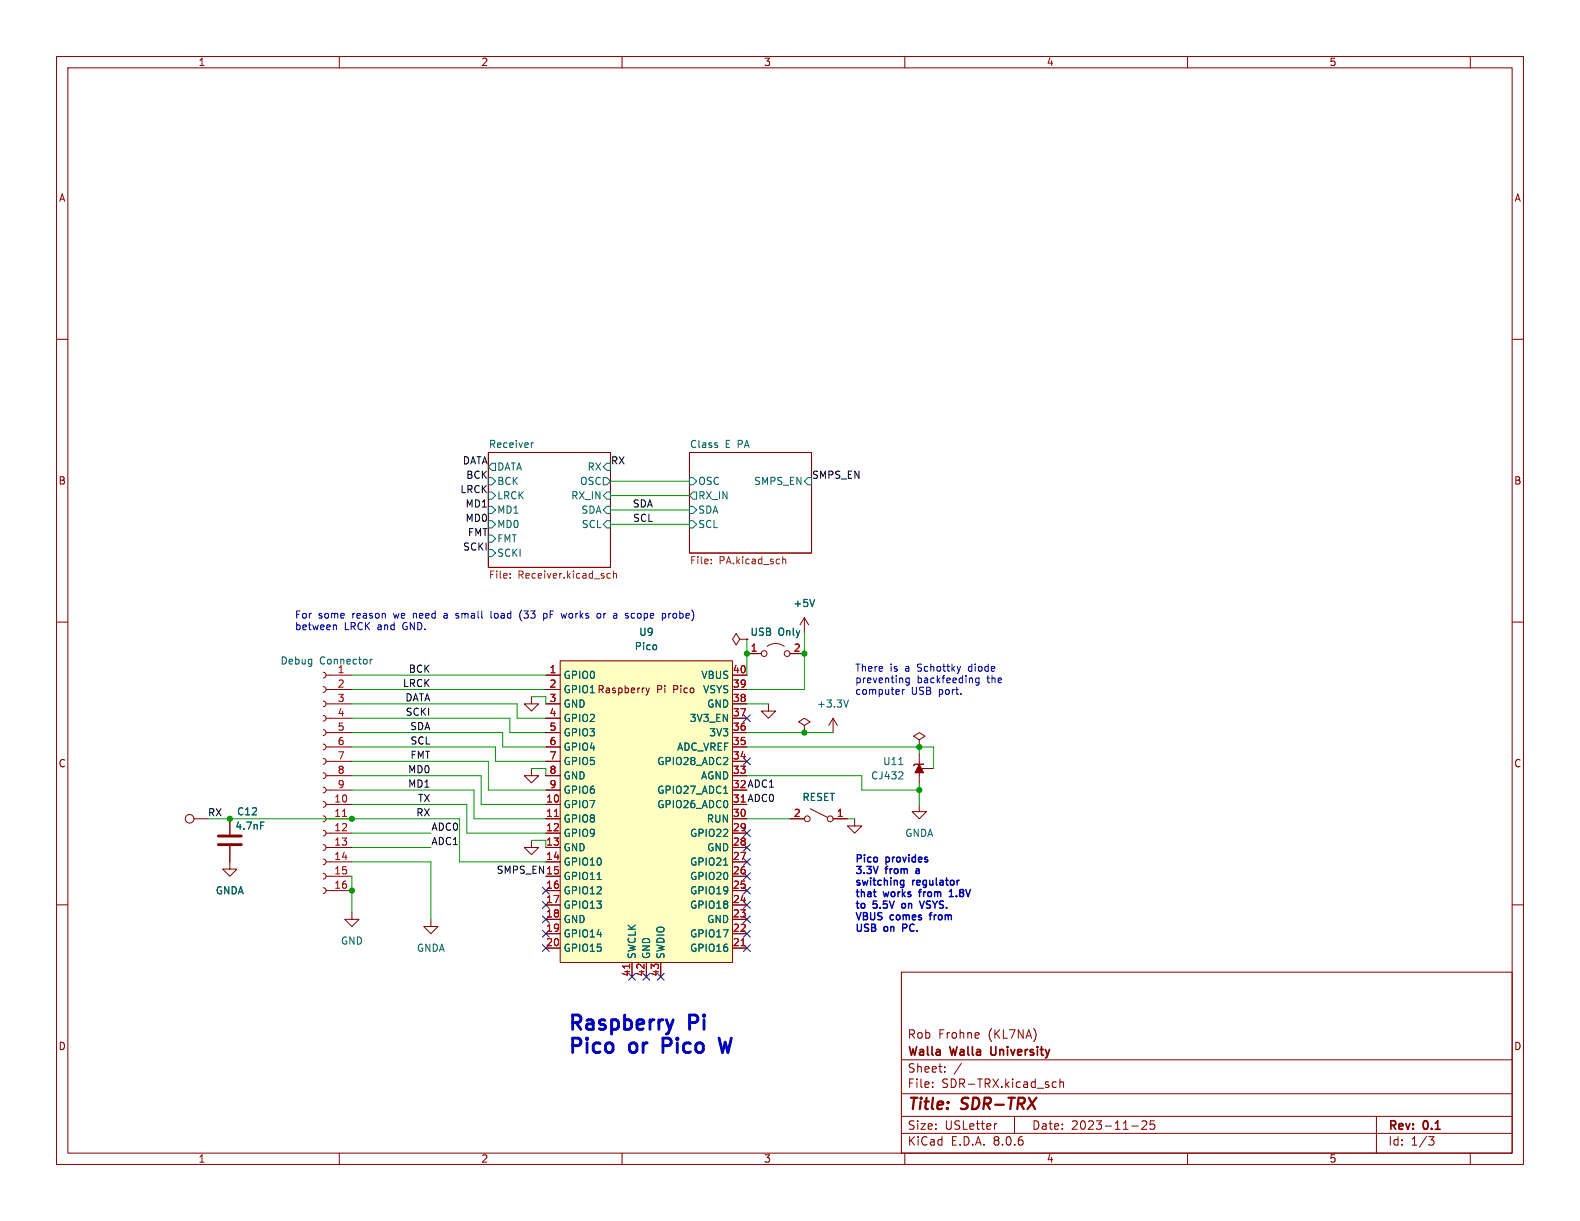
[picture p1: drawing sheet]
<svg xmlns="http://www.w3.org/2000/svg" width="279mm" height="216mm" viewBox="0 0 279 216" stroke-linecap="round" stroke-linejoin="round" font-family="sans-serif">
<g fill="none" stroke="#840000" stroke-width=".18">
<path d="M10 10h259.4v195.9h-259.4zM12 12h255.4v191.9h-255.4zM60 10v2M110 10v2M160 10v2M210 10v2M260 10v2M10 60h2M267.4 60h2M86.4 80h21.5v20.3h-21.5zM121.9 80h21.6v17.8h-21.6zM10 110h2"/>
<path d="M57.1 118.9l.4 .1 .2 .4-.2 .3-.4 .2M57.7 119.4h4.5M132.1 115.6h2.5M135.6 114.3a2.54 2.54 0 0 1 3.1 0M139.7 115.6h2.5M142.2 109.2l-.7 1.3M142.2 109.2v2.6M142.2 109.2l.8 1.3M267.4 110h2M57.1 139.2l.4 .1 .2 .4-.2 .4-.4 .1M57.1 136.7l.4 .1 .2 .4-.2 .3-.4 .2M57.1 134.1l.4 .2 .2 .3-.2 .4-.4 .1"/>
<path d="M57.1 131.6l.4 .1 .2 .4-.2 .3-.4 .2M57.1 129l.4 .2 .2 .3-.2 .4-.4 .1M57.1 126.5l.4 .1 .2 .4-.2 .4-.4 .1M57.1 124l.4 .1 .2 .4-.2 .3-.4 .2M57.1 121.4l.4 .2 .2 .3-.2 .4-.4 .1M57.7 139.7h4.5M57.7 137.2h4.5M57.7 134.6h4.5M57.7 132.1h4.5M57.7 129.5h4.5M57.7 127h4.5M57.7 124.5h4.5"/>
<path d="M57.7 121.9h4.5M94 135.9v1.3h1.2l-1.2 1.2-1.3-1.2h1.3M94 123.2v1.3h1.2l-1.2 1.2-1.3-1.2h1.3M135.9 124.5v1.2h-1.3l1.3 1.3 1.3-1.3h-1.3M147.3 127l-.7 1.3M147.3 127v2.5M147.3 127l.8 1.3M162.6 133.4v5M162.6 130.8l-1.1-.6 1.1-.7 1 .7-1 .6v1.3M162.6 132.1h.1M162.6 135.9h2.5M10 160h2"/>
<path d="M34.3 144.8h2.5M40.6 149.6v4.1h-1.2l1.2 1.2 1.3-1.2h-1.3M40.6 144.8v2.8M57.1 157l.4 .1 .2 .4-.2 .3-.4 .2M57.1 154.4l.4 .2 .2 .3-.2 .4-.4 .1M57.1 151.9l.4 .1 .2 .4-.2 .4-.4 .1M57.1 149.4l.4 .1 .2 .4-.2 .3-.4 .2M57.1 146.8l.4 .2 .2 .3-.2 .4-.4 .1M57.1 144.3l.4 .1 .2 .4-.2 .3-.4 .2M57.1 141.7l.4 .2 .2 .3-.2 .4-.4 .1M57.7 144.8h4.5M57.7 157.5h4.5"/>
<path d="M57.7 154.9h4.5M57.7 152.4h4.5M57.7 149.9h4.5M57.7 147.3h4.5M57.7 142.2h4.5M94 148.6v1.3h1.2l-1.2 1.2-1.3-1.2h1.3M139.7 144.8h2.5M143.3 143l3 1.5M147.3 144.8h2.6M151.1 144.8v1.3h-1.2l1.2 1.2 1.3-1.2h-1.3M162.6 142.2v1.3h1.2l-1.2 1.3-1.3-1.3h1.3M267.4 160h2"/>
<path d="M62.2 161.3v1.3h1.3l-1.3 1.2-1.2-1.2h1.2M76.2 162.6v1.2h1.3l-1.3 1.3-1.3-1.3h1.3M159.4 171.9h108v32h-108zM159.4 197.4h108M159.4 193.4h108M159.4 187.4h108M164.9 192.1v.2M164.9 191.4v.1M167.1 189.4v.2M167.1 188.7v.1M170 188l-1.3 1.9M176.3 198.7l-.3 .1"/>
<path d="M179.4 197.4v3M186.2 192.2h.6M186.2 191.4h.6M187.4 191.4l.2-.1 .4 .1 .1 .9M187.4 190.8v1.5M200.1 199.1h1.2M201.9 198.3l.6-.1 .2 .1 .1 .3-.9 1.1h.9M204.1 198.2h-.7v.7l.2-.1h.5l.1 .2-.1 .5-.2 .2-.5-.2M243.4 197.4v6.5M60 203.9v2M110 203.9v2M159.4 200.4h108"/>
<path d="M160 203.9v2M210 203.9v2M252.6 201h1l-.5 .6 .4 .1 .1 .5-.3 .3h-.4M260 203.9v2"/>
<circle cx="135.1" cy="115.6" r=".51"/>
<circle cx="139.2" cy="115.6" r=".51"/>
<circle cx="33.5" cy="144.8" r=".76"/>
<circle cx="142.7" cy="144.8" r=".51"/>
<circle cx="146.8" cy="144.8" r=".51"/>
</g>
<path d="M175.2 185.1l.1 1.3" fill="none" stroke="#840000" stroke-width=".3"/>
<g fill="none" stroke="#006464" stroke-width=".18">
<path d="M94 78.3v.8M94.3 78.3l-.3 .2M126.9 78.8v.3M86.4 84.5h.6l.6 .6-.6 .6h-.6zM86.4 87h.6l.6 .6-.6 .7h-.6zM86.4 89.5h.6l.6 .7-.6 .6h-.6zM86.4 97.2h.6l.6 .6-.6 .6h-.6zM86.4 94.6h.6l.6 .7-.6 .6h-.6zM86.4 92.1h.6l.6 .6-.6 .6h-.6zM87 81.9h.6v1.3h-.6l-.6-.6zM106.7 84.5h.6l.6 .6-.6 .6h-.6zM107.3 87h.6v1.3h-.6l-.6-.7z"/>
<path d="M107.3 89.5h.6v1.3h-.6l-.6-.6zM107.3 92.1h.6v1.2h-.6l-.6-.6zM107.3 81.9h.6v1.3h-.6l-.6-.6zM121.9 92.1h.7l.6 .6-.6 .6h-.7zM121.9 89.5h.7l.6 .7-.6 .6h-.7zM121.9 84.5h.7l.6 .6-.6 .6h-.7zM122.6 87h.6v1.3h-.6l-.7-.7zM142.9 84.5h.6v1.2h-.6l-.7-.6zM65.5 116.6v.8M65.8 116.6l-.3 .2M144.1 106l-.5 1.3M150 123.8l-.4 1.2"/>
<path d="M158.9 135.2h.8M159.5 136.5l.2 .2-.1 .3-.7 .7h.8M46.1 145.4h.6"/>
</g>
<path d="M125.8 99.6v.1M125.8 98.9v.1M138.4 98.4v1.3M138.4 99l.2-.1h.3l.1 .8M90.2 102.1v.1M90.2 101.5v.1M107.4 102.1l.2 .1h.3M107.9 101.5l-.3-.1-.2 .1M108.5 101.5l.2-.1 .3 .1v.7M108.5 101v1.2" fill="none" stroke="#725600" stroke-width=".18"/>
<path d="M162.6 135.1l.7 1.6h-1.5z" fill="#840000" stroke="#840000" stroke-width=".18"/>
<path d="M163.3 135.1h-1.5l-.3 .3" fill="none" stroke="#840000" stroke-width=".25"/>
<path d="M38.6 147.8h4.1M38.6 149.4h4.1" fill="none" stroke="#840000" stroke-width=".51"/>
<path d="M60.6 144.4h.7" fill="none" stroke="#a90000" stroke-width=".18"/>
<path d="M99.1 116.8h30.4v53.4h-30.4z" fill="#ffffc2"/>
<g fill="none" stroke="#840000" stroke-width=".18">
<path d="M96.5 119.4h2.6M99.1 116.8h30.4v53.4h-30.4zM129.5 119.4h2.6M130.8 113l-.6 1-.7-1 .7-1 .6 1h1.3M132.1 113h.1M132.1 115.6h2.5M139.7 115.6h2.5M96.5 121.9h2.6M96.5 124.5h2.6M96.5 137.2h2.6M96.5 134.6h2.6M96.5 132.1h2.6"/>
<path d="M96.5 129.5h2.6M96.5 127h2.6M96.5 139.7h2.6M114.2 121.7l.3 .8M114.5 122.5l-.3 .4M114.8 121.7l-.3 .8M129.5 121.9h2.6M129.5 124.5h2.6M129.5 137.2h2.6M129.5 134.6h2.6M129.5 132.1h2.6M129.5 129.5h2.6"/>
<path d="M129.5 127h2.6M142.2 128.3l1.1-.7-1.1-.6-1 .6 1 .7v1.2M142.2 129.5h.1M40.6 144.8v2.8M40.6 149.6v2.8M96.5 142.2h2.6M96.5 144.8h2.6M96.5 147.3h2.6M96.5 149.9h2.6M96.5 152.4h2.6M96.5 154.9h2.6M96.5 157.5h2.6"/>
<path d="M129.5 144.8h2.6M129.5 147.3h2.6M129.5 149.9h2.6M129.5 152.4h2.6M129.5 154.9h2.6M129.5 157.5h2.6M139.7 144.8h2.5M147.3 144.8h2.6M96.5 160h2.6M96.5 162.6h2.6M96.5 165.1h2.6M96.5 167.6h2.6"/>
<path d="M111.8 170.2v2.5M114.3 170.2v2.5M116.8 170.2v2.5M129.5 160h2.6M129.5 162.6h2.6M129.5 165.1h2.6M129.5 167.6h2.6"/>
</g>
<path d="M98 144.4h.8M111.3 170.5v.7M131.1 167.2h.7" fill="none" stroke="#a90000" stroke-width=".18"/>
<path d="M144.1 106l-.5 1.3M46.1 145.4h.6M105.6 155.5h.7M128 153h.7M128 140.3h.7" fill="none" stroke="#006464" stroke-width=".18"/>
<g fill="none" stroke="#0000c2" stroke-width=".18">
<path d="M59.1 110.5l.4 .2v.6M78.7 108.5h-.2M78.7 108.8l-.2 .2 .2 .3M80.6 109.2l.4 .1M80.7 108.8l.3 .1M81 108.5h-.3M86.8 108v1.1l.2 .2M92.3 107.9a1.46 1.46 0 0 0 0 1.9M96.1 108.5h.4l.2 .2-.1 .5h-.5M106.1 108.5l.1 .2-.1 .5M106.8 108.5v.8M107 108.5l-.2 .2"/>
<path d="M112.1 108.5h.1M112.2 109.2l-.1 .1M118.3 108.5v.8M118.6 108.5l-.3 .2M119.1 108.6v.6M160.8 119.9l-.1 1.1M160.8 119.9h-.4l-.2 .2 .1 .6h.5M173.1 119.9v1l-.2 .3-.3-.1M173.1 119.9h-.3l-.3 .2 .1 .6h.5M159.6 121.9v.9M159.9 121.9l-.3 .3M160.2 121.1h.5"/>
</g>
<path d="M117.2 183.6v2.5M117.2 184.9h1M119 180.3l-.6 1.7M127.2 183.6l.6 2.5 .4-1.8 .5 1.8" fill="none" stroke="#0000c2" stroke-width=".51"/>
<path d="M159.5 159.9v.6M159.7 155.7h.1M159.8 155.7v1.1M159.8 156.4l-.1 .1M162 154v.4M162.4 157.7h.5M162.6 159.3l.4 1.3 .5-1.3M167.9 158.5h.7M168.2 157.3v1.2M159.6 163.4v1.3M159.6 164.1h.5M164.3 161.8h.5" fill="none" stroke="#0000c2" stroke-width=".25"/>
<g fill="none" stroke="#009600" stroke-width=".18">
<path d="M107.9 90.2h14M107.9 87.6h14M107.9 92.7h14M107.9 85.1h14M62.2 119.4h34.3M132.1 113v6.4M142.2 111.8v10.1h-10.1M62.2 127h28v2.5h6.3M62.2 124.5h29.2v2.5h5.1M62.2 121.9h34.3M62.2 139.7h21.6v5.1h12.7M62.2 137.2h22.9v5h11.4"/>
<path d="M62.2 134.6h24.2v5.1h10.1M62.2 132.1h25.4v2.5h8.9M62.2 129.5h26.7v2.6h7.6M94 123.2h2.5v1.3M94 135.9h2.5v1.3M132.1 137.2h20.3v2.5h10.2M132.1 132.1h33v3.8M132.1 129.5h15.2M132.1 124.5h3.8M162.6 132.1v1.3M162.6 138.4v3.8M36.8 144.8h44.5v7.6h15.2"/>
<path d="M62.2 154.9v6.4M62.2 147.3h14M62.2 142.2h20.3v5.1h14M62.2 152.4h14v10.2M62.2 149.9h14M94 148.6h2.5M132.1 144.8h7.6M149.9 144.8h1.2"/>
</g>
<g fill="none" stroke="#000084" stroke-width=".18">
<path d="M131.5 134l1.2 1.2M131.5 126.4l1.2 1.2M132.7 126.4l-1.2 1.2M132.7 134l-1.2 1.2M95.9 156.9l1.2 1.2M95.9 159.4l1.2 1.2M97.1 156.9l-1.2 1.2M97.1 159.4l-1.2 1.2M131.5 146.7l1.2 1.2M131.5 156.9l1.2 1.2M131.5 149.3l1.2 1.2M131.5 159.4l1.2 1.2"/>
<path d="M131.5 154.3l1.2 1.2M131.5 151.8l1.2 1.2M132.7 146.7l-1.2 1.2M132.7 156.9l-1.2 1.2M132.7 151.8l-1.2 1.2M132.7 149.3l-1.2 1.2M132.7 159.4l-1.2 1.2M132.7 154.3l-1.2 1.2M95.9 162l1.2 1.2M95.9 167l1.2 1.2M95.9 164.5l1.2 1.2M97.1 162l-1.2 1.2"/>
<path d="M97.1 167l-1.2 1.2M97.1 164.5l-1.2 1.2M111.2 172.1l1.2 1.2M112.4 172.1l-1.2 1.2M113.7 172.1l1.2 1.2M114.9 172.1l-1.2 1.2M116.2 172.1l1.2 1.2M117.4 172.1l-1.2 1.2M131.5 167l1.2 1.2M131.5 162l1.2 1.2M131.5 164.5l1.2 1.2M132.7 167l-1.2 1.2"/>
<path d="M132.7 162l-1.2 1.2M132.7 164.5l-1.2 1.2"/>
</g>
<g fill="#009600" stroke="#009600" stroke-width=".18">
<circle cx="62.2" cy="157.5" r=".46"/>
<circle cx="62.2" cy="144.8" r=".46"/>
<circle cx="40.6" cy="144.8" r=".46"/>
<circle cx="162.6" cy="132.1" r=".46"/>
<circle cx="162.6" cy="139.7" r=".46"/>
<circle cx="142.2" cy="129.5" r=".46"/>
<circle cx="132.1" cy="115.6" r=".46"/>
<circle cx="142.2" cy="115.6" r=".46"/>
</g>
<g font-size="3.5" fill="#0000c2">
<text x="100.3" y="182.4">Raspberry</text>
<text x="122" y="182.4">Pi</text>
<text x="100.3" y="186.4">Pico</text>
<text x="111.5" y="186.4">or</text>
<text x="118.3" y="186.4">Pico</text>
<text x="129.5" y="186.4">W</text>
</g>
<g font-size="2.8" fill="#840000">
<text x="160.4" y="196.8">Title:</text>
<text x="170.1" y="196.8">SDR-TRX</text>
</g>
<g font-size="2.1" fill="#840000">
<text x="160.4" y="183.9">Rob</text>
<text x="165.9" y="183.9">Frohne</text>
<text x="174.8" y="183.9">(KL7NA)</text>
<text x="160.4" y="189.9">Sheet:</text>
<text x="160.4" y="187.1">Walla</text>
<text x="168.1" y="187.1">Walla</text>
<text x="175.9" y="187.1">University</text>
<text x="160.4" y="192.6">File:</text>
<text x="166.5" y="192.6">SDR-TRX.kicad_sch</text>
<text x="160.4" y="202.8">KiCad</text>
<text x="160.4" y="200">Size:</text>
<text x="167.1" y="200">USLetter</text>
<text x="168.1" y="202.8">E.D.A.</text>
<text x="175.7" y="202.8">8.0.6</text>
<text x="182.4" y="200">Date:</text>
<text x="189.4" y="200">2023-11-25</text>
<text x="245.4" y="200.2">Rev:</text>
<text x="245.4" y="202.8">Id:</text>
<text x="249.5" y="202.8">1/3</text>
<text x="251.8" y="200.2">0.1</text>
</g>
<g font-size="1.8" fill="#840000">
<text x="35" y="11.9">1</text>
<text x="85" y="11.9">2</text>
<text x="135" y="11.9">3</text>
<text x="185" y="11.9">4</text>
<text x="235" y="11.9">5</text>
<text x="10.3" y="35.9">A</text>
<text x="267.7" y="35.9">A</text>
<text x="10.3" y="85.9">B</text>
<text x="267.7" y="85.9">B</text>
<text x="99.6" y="122.8">GPIO1 Raspberry</text>
<text x="116.1" y="122.8">Pi</text>
<text x="119.2" y="122.8">Pico</text>
<text x="10.3" y="135.9">C</text>
<text x="267.7" y="135.9">C</text>
<text x="129.5" y="139.4">32 ADC1</text>
<text x="10.3" y="185.9">D</text>
<text x="267.7" y="185.9">D</text>
<text x="35" y="205.8">1</text>
<text x="85" y="205.8">2</text>
<text x="135" y="205.8">3</text>
<text x="185" y="205.8">4</text>
<text x="235" y="205.8">5</text>
</g>
<g font-size="1.8" fill="#0f0f0f">
<text x="81.7" y="82.2">DATA</text>
<text x="107.9" y="82.2">RX</text>
<text x="81.3" y="87.3">LRCK</text>
<text x="82.2" y="89.8">MD1</text>
<text x="82.3" y="84.7">BCK</text>
<text x="111.8" y="89.8">SDA</text>
<text x="143.5" y="84.7">SMPS_EN</text>
<text x="82.2" y="92.4">MD0</text>
<text x="82.6" y="94.9">FMT</text>
<text x="111.9" y="92.4">SCL</text>
<text x="81.8" y="97.4">SCKI</text>
<text x="72.2" y="119">BCK</text>
<text x="71.2" y="121.6">LRCK</text>
<text x="71.6" y="124.1">DATA</text>
<text x="71.6" y="126.7">SCKI</text>
<text x="72.4" y="129.2">SDA</text>
<text x="72.5" y="131.7">SCL</text>
<text x="72.1" y="136.8">MD0</text>
<text x="72.5" y="134.3">FMT</text>
<text x="72.1" y="139.4">MD1</text>
<text x="73.8" y="141.9">TX</text>
<text x="36.7" y="144.4">RX</text>
<text x="73.5" y="144.4">RX</text>
<text x="76.2" y="147">ADC0</text>
<text x="76.2" y="149.5">ADC1</text>
<text x="87.7" y="154.6">SMPS_EN15</text>
</g>
<g font-size="1.8" fill="#006464">
<text x="86.4" y="79.3">Receiver</text>
<text x="87.8" y="83.4">DATA</text>
<text x="103.8" y="83.4">RX</text>
<text x="121.9" y="79.3">Class</text>
<text x="128.2" y="79.3">E PA</text>
<text x="87.8" y="86">BCK</text>
<text x="87.8" y="88.5">LRCK</text>
<text x="100.9" y="88.5">RX_IN</text>
<text x="102.5" y="86">OSC</text>
<text x="123.4" y="86">OSC</text>
<text x="123.4" y="88.5">RX_IN</text>
<text x="133.3" y="86">SMPS_EN</text>
<text x="87.8" y="91">MD1</text>
<text x="87.8" y="93.6">MD0</text>
<text x="102.7" y="91">SDA</text>
<text x="102.8" y="93.6">SCL</text>
<text x="123.4" y="93.6">SCL</text>
<text x="123.4" y="91">SDA</text>
<text x="87.8" y="98.7">SCKI</text>
<text x="87.8" y="96.1">FMT</text>
<text x="140.2" y="107.5">+5V</text>
<text x="112.9" y="112.6">U9</text>
<text x="132.6" y="112.6">USB</text>
<text x="137.6" y="112.6">Only</text>
<text x="49.5" y="117.7">Debug</text>
<text x="56.5" y="117.7">Connector</text>
<text x="112.1" y="115.2">Pico</text>
<text x="99.6" y="120.2">GPIO0</text>
<text x="99.6" y="125.3">GND</text>
<text x="99.6" y="122.8">GPIO1</text>
<text x="123.9" y="120.2">VBUS</text>
<text x="124.2" y="122.8">VSYS</text>
<text x="125" y="125.3">GND</text>
<text x="144.4" y="125.3">+3.3V</text>
<text x="99.6" y="127.9">GPIO2</text>
<text x="99.6" y="130.4">GPIO3</text>
<text x="121.9" y="127.9">3V3_EN</text>
<text x="125.3" y="130.4">3V3</text>
<text x="99.6" y="132.9">GPIO4</text>
<text x="99.6" y="135.5">GPIO5</text>
<text x="116.1" y="135.5">GPIO28_ADC2</text>
<text x="119.6" y="132.9">ADC_VREF</text>
<text x="156.1" y="135.5">U11</text>
<text x="99.6" y="143.1">GPIO7</text>
<text x="99.6" y="138">GND</text>
<text x="99.6" y="140.6">GPIO6</text>
<text x="116.1" y="143.1">GPIO26_ADC0</text>
<text x="116.1" y="140.6">GPIO27_ADC1</text>
<text x="123.9" y="138">AGND</text>
<text x="141.8" y="141.8">RESET</text>
<text x="153.9" y="138">CJ432</text>
<text x="41.5" y="146.9">4.7nF</text>
<text x="41.8" y="144.4">C12</text>
<text x="99.6" y="145.6">GPIO8</text>
<text x="99.6" y="148.2">GPIO9</text>
<text x="121.9" y="148.2">GPIO22</text>
<text x="124.9" y="145.6">RUN</text>
<text x="160" y="148.2">GNDA</text>
<text x="99.6" y="150.7">GND</text>
<text x="99.6" y="153.3">GPIO10</text>
<text x="99.6" y="155.8">GPIO11</text>
<text x="121.9" y="155.8">GPIO20</text>
<text x="121.9" y="153.3">GPIO21</text>
<text x="125" y="150.7">GND</text>
<text x="38.1" y="158.3">GNDA</text>
<text x="99.6" y="158.3">GPIO12</text>
<text x="99.6" y="160.9">GPIO13</text>
<text x="121.9" y="160.9">GPIO18</text>
<text x="121.9" y="158.3">GPIO19</text>
<text x="60.2" y="167.2">GND</text>
<text x="99.6" y="163.4">GND</text>
<text x="99.6" y="166">GPIO14</text>
<text x="121.9" y="166">GPIO17</text>
<text x="125" y="163.4">GND</text>
<text x="73.6" y="168.5">GNDA</text>
<text x="99.6" y="168.5">GPIO15</text>
<text x="112.6" y="169.7" transform="rotate(-90 112.6 169.7)">SWCLK</text>
<text x="115.2" y="169.7" transform="rotate(-90 115.2 169.7)">GND</text>
<text x="117.7" y="169.7" transform="rotate(-90 117.7 169.7)">SWDIO</text>
<text x="121.9" y="168.5">GPIO16</text>
</g>
<g font-size="1.8" fill="#725600">
<text x="121.9" y="100.1">File:</text>
<text x="127.1" y="100.1">PA.kicad_sch</text>
<text x="86.4" y="102.6">File:</text>
<text x="91.6" y="102.6">Receiver.kicad_sch</text>
</g>
<g font-size="1.8" fill="#0000c2">
<text x="52.1" y="109.5">For</text>
<text x="52.1" y="111.5">between</text>
<text x="56.3" y="109.5">some</text>
<text x="60.9" y="111.5">LRCK</text>
<text x="62.4" y="109.5">reason</text>
<text x="66.9" y="111.5">and</text>
<text x="69.9" y="109.5">we</text>
<text x="71.5" y="111.5">GND.</text>
<text x="73.5" y="109.5">need</text>
<text x="79.2" y="109.5">a</text>
<text x="81.5" y="109.5">small</text>
<text x="87.8" y="109.5">load</text>
<text x="93.1" y="109.5">(33</text>
<text x="97.6" y="109.5">pF</text>
<text x="101" y="109.5">works</text>
<text x="107.5" y="109.5">or</text>
<text x="110.6" y="109.5">a</text>
<text x="112.9" y="109.5">scope</text>
<text x="119.6" y="109.5">probe)</text>
<text x="151.1" y="118.9">There</text>
<text x="157.4" y="118.9">is</text>
<text x="160.2" y="118.9">a</text>
<text x="162.5" y="118.9">Schottky</text>
<text x="171.7" y="118.9">diode</text>
<text x="151.1" y="120.9">preventing</text>
<text x="151.1" y="122.9">computer</text>
<text x="161.1" y="122.9">USB</text>
<text x="162.2" y="120.9">backfeeding</text>
<text x="166.1" y="122.9">port.</text>
<text x="174.7" y="120.9">the</text>
<text x="151.1" y="152.6">Pico</text>
<text x="151.1" y="154.6">3.3V</text>
<text x="156.7" y="152.6">provides</text>
<text x="156.7" y="154.6">from</text>
<text x="162.5" y="154.6">a</text>
<text x="151.1" y="156.7">switching</text>
<text x="151.1" y="158.7">that</text>
<text x="151.1" y="160.8">to</text>
<text x="154.5" y="160.8">5.5V</text>
<text x="156.4" y="158.7">works</text>
<text x="160.1" y="160.8">on</text>
<text x="161.4" y="156.7">regulator</text>
<text x="163.2" y="158.7">from</text>
<text x="163.8" y="160.8">VSYS.</text>
<text x="169" y="158.7">1.8V</text>
<text x="151.1" y="162.8">VBUS</text>
<text x="151.1" y="164.9">USB</text>
<text x="156.4" y="164.9">on</text>
<text x="157.5" y="162.8">comes</text>
<text x="160.2" y="164.9">PC.</text>
<text x="165" y="162.8">from</text>
</g>
<g font-size="1.8" fill="#a90000">
<text x="59.6" y="119.1">1</text>
<text x="97.1" y="119.1">1</text>
<text x="129.5" y="119.1">40</text>
<text x="132.6" y="115.3">1</text>
<text x="140.3" y="115.3">2</text>
<text x="59.6" y="121.7">2</text>
<text x="59.6" y="124.2">3</text>
<text x="97.1" y="121.7">2</text>
<text x="97.1" y="124.2">3</text>
<text x="129.5" y="124.2">38</text>
<text x="129.5" y="121.7">39</text>
<text x="59.6" y="126.7">4</text>
<text x="59.6" y="129.3">5</text>
<text x="59.6" y="131.8">6</text>
<text x="97.1" y="126.7">4</text>
<text x="97.1" y="129.3">5</text>
<text x="97.1" y="131.8">6</text>
<text x="129.5" y="131.8">35</text>
<text x="129.5" y="129.3">36</text>
<text x="129.5" y="126.7">37</text>
<text x="59.6" y="134.4">7</text>
<text x="59.6" y="136.9">8</text>
<text x="97.1" y="134.4">7</text>
<text x="97.1" y="136.9">8</text>
<text x="129.5" y="136.9">33</text>
<text x="129.5" y="134.4">34</text>
<text x="59" y="142">10</text>
<text x="59.6" y="139.4">9</text>
<text x="96.5" y="142">10</text>
<text x="97.1" y="139.4">9</text>
<text x="129.5" y="142">31 ADC0</text>
<text x="129.5" y="142">31</text>
<text x="129.5" y="139.4">32</text>
<text x="59" y="144.5">11</text>
<text x="59" y="147.1">12</text>
<text x="59" y="149.6">13</text>
<text x="96.5" y="144.5">11</text>
<text x="96.5" y="147.1">12</text>
<text x="96.5" y="149.6">13</text>
<text x="129.5" y="149.6">28</text>
<text x="129.5" y="147.1">29</text>
<text x="129.5" y="144.5">30</text>
<text x="140.3" y="144.5">2</text>
<text x="147.9" y="144.5">1</text>
<text x="59" y="152.1">14</text>
<text x="59" y="154.7">15</text>
<text x="96.5" y="152.1">14</text>
<text x="96.5" y="154.7">15</text>
<text x="129.5" y="154.7">26</text>
<text x="129.5" y="152.1">27</text>
<text x="59" y="157.2">16</text>
<text x="96.5" y="157.2">16</text>
<text x="96.5" y="159.8">17</text>
<text x="129.5" y="159.8">24</text>
<text x="129.5" y="157.2">25</text>
<text x="96.5" y="162.3">18</text>
<text x="96.5" y="164.8">19</text>
<text x="96.5" y="167.4">20</text>
<text x="129.5" y="167.4">21</text>
<text x="129.5" y="164.8">22</text>
<text x="129.5" y="162.3">23</text>
<text x="111.5" y="172.8" transform="rotate(-90 111.5 172.8)">41</text>
<text x="114" y="172.8" transform="rotate(-90 114 172.8)">42</text>
<text x="116.6" y="172.8" transform="rotate(-90 116.6 172.8)">43</text>
</g>
</svg>
